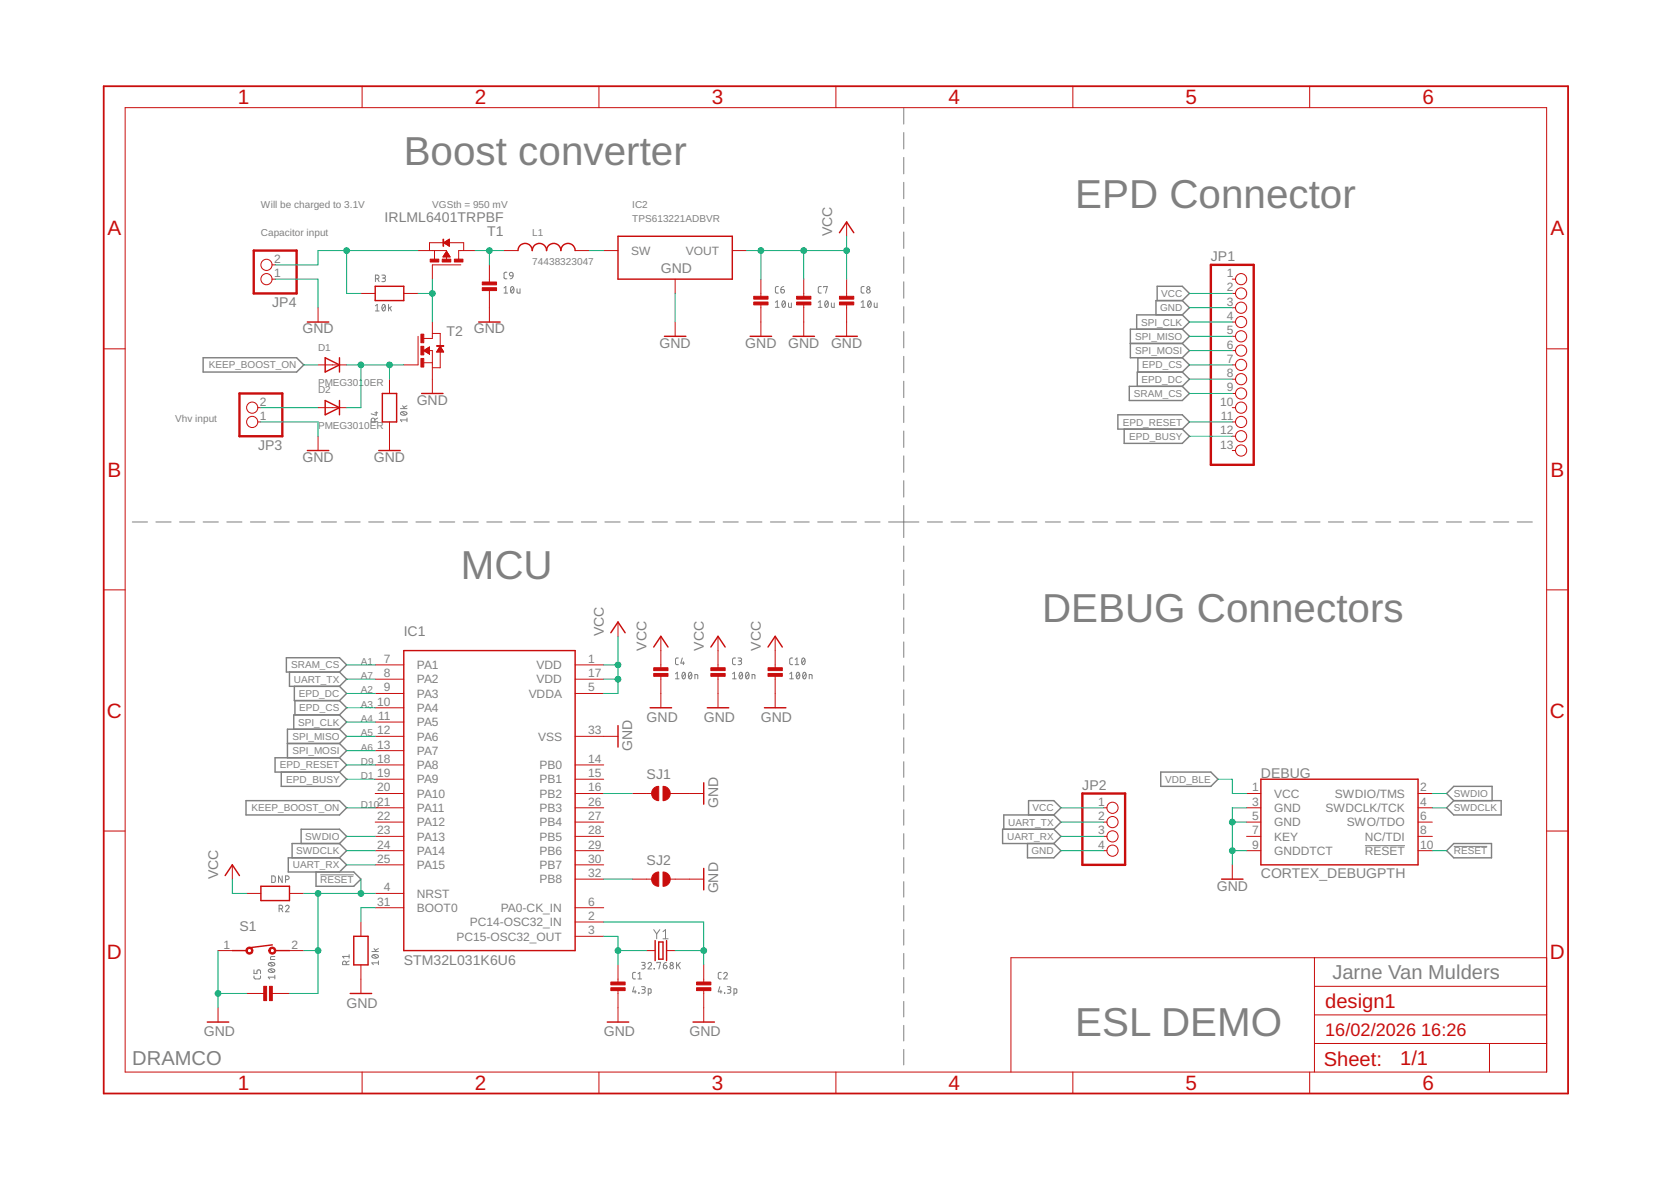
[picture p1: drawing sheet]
<svg xmlns="http://www.w3.org/2000/svg" width="297mm" height="210mm" viewBox="0 0 297 210" stroke-linecap="round" stroke-linejoin="round" font-family="sans-serif">
<g fill="none" stroke="#808080" stroke-width=".18">
<path d="M160.7 19.1v3M160.7 23.6v2.9M160.7 28v2.9M160.7 32.4v2.9M160.7 36.8v2.9M66.7 49.6l.6-.2v-.4l-.6-.1v1.2M66.7 54.4l.4-.3v1.2M66.7 55.3h.7M67.1 49.6l.3 .5M67.9 48.9h.5l.1 .2v.2l-.5 .1M68 54.2l.1-.1a.62 .62 0 0 1 .4 .6 .62 .62 0 0 1-.3 .6 .72 .72 0 0 1-.2-1.1zM68.2 49.4l.3 .1v.5l-.6 .1"/>
<path d="M68.5 54.4l-.6 .6M69.1 54.1v1.2M69.3 54.7l.3 .6M69.6 54.5l-.5 .4M89.6 51.2l.3-.3v1.2M89.6 52.1h.6M90.1 48.4h-.4l-.1 .2 .1 .9 .4 .1M90.6 48.6l.2-.2 .3 .1 .1 .5h-.5l-.1-.1zM90.9 51l.2-.1a.69 .69 0 0 1 0 1.2 .72 .72 0 0 1-.2-1.1zM91.2 49l-.2 .5-.3 .1M91.3 51.2l-.5 .6M91.9 51.3v.7l.2 .1h.3v-.8"/>
<path d="M137.8 53.7l.4-.2v1.1M137.8 54.6h.7M138.4 50.9l-.4 .1-.2 .2 .1 .7 .5 .2M138.8 51.5h.4a.32 .32 0 0 1 .3 .3 .32 .32 0 0 1-.4 .3 .32 .32 0 0 1-.3-.3zM139.1 53.6l.1-.1a.61 .61 0 0 1 .5 .5 .61 .61 0 0 1-.4 .6 .74 .74 0 0 1-.2-1zM139.3 50.9a.51 .51 0 0 0-.5 .6M139.6 53.7l-.6 .7M140.2 53.8v.7l.2 .1h.3v-.8M145.5 54.6h.6M145.5 53.7l.3-.2v1.1M146 50.9l-.4 .1-.1 .2v.7l.5 .2M146.4 51.1v-.2h.7l-.4 1.2"/>
<path d="M146.7 53.6l.1-.1a.61 .61 0 0 1 .5 .5 .61 .61 0 0 1-.4 .6 .7 .7 0 0 1-.2-1zM147.2 53.7l-.5 .7M147.8 53.8v.7l.2 .1h.3v-.8M153.1 54.6h.6M153.1 53.7l.3-.2v1.1M153.6 50.9l-.4 .1-.1 .2v.7l.5 .2M154.4 53.6l.1-.1a.61 .61 0 0 1 .4 .5 .61 .61 0 0 1-.3 .6 .7 .7 0 0 1-.2-1zM154.8 53.7l-.5 .7M155.4 53.8v.7l.2 .1h.3v-.8M160.7 41.2v3M160.7 45.7v2.9M160.7 50.1v2.9"/>
<path d="M160.7 54.5v2.9M160.7 58.9v2.9M66.6 75l-.1-.6h-.4l-.1 .6h1.1M66.6 73.4h.5M66.9 73.2v.6l-.9-.2M67.1 74.3l-.5 .3M71.2 72.6h1.1M71.3 73.3a.65 .65 0 0 1 1 .3 .63 .63 0 0 1-.6 .2 .63 .63 0 0 1-.5-.4zM71.4 73.2l.7 .5M71.6 72.1l.4 .5M72.3 74.6h-1.1l.2 .4M72.3 74.3v.7"/>
<path d="M72.3 72.1l-.5 .3M160.7 63.3v3M160.7 67.8v2.9M160.7 72.2v2.9M160.7 76.6v2.9M23.5 92.8h2.7M27.7 92.8h2.7M31.9 92.8h2.7M36.1 92.8h2.7M40.3 92.8h2.7M44.5 92.8h2.7M48.7 92.8h2.7"/>
<path d="M52.9 92.8h2.7M57.1 92.8h2.7M61.3 92.8h2.7M65.5 92.8h2.7M69.7 92.8h2.7M73.9 92.8h2.7M78.1 92.8h2.7M82.3 92.8h2.7M86.5 92.8h2.7M90.7 92.8h2.7M94.9 92.8h2.7M99.1 92.8h2.7"/>
<path d="M103.3 92.8h2.7M107.5 92.8h2.7M111.7 92.8h2.7M115.9 92.8h2.7M120.1 92.8h2.8M124.3 92.8h2.7M128.5 92.8h2.7M132.7 92.8h2.7M136.9 92.8h2.7M141.1 92.8h2.7M145.4 92.8h2.6M149.5 92.8h2.8"/>
<path d="M153.8 92.8h2.6M157.9 92.8h5.4M160.7 81v2.9M160.7 85.4v2.9M160.7 89.9v5.6M160.7 97v2.8M164.8 92.8h2.7M169 92.8h2.7M173.2 92.8h2.7M177.4 92.8h2.7M181.6 92.8h2.7M185.8 92.8h2.7"/>
<path d="M190 92.8h2.7M194.2 92.8h2.7M198.4 92.8h2.7M202.6 92.8h2.7M206.8 92.8h2.7M211 92.8h2.7M215.2 92.8h2.7M219.4 92.8h2.7M223.6 92.8h2.7M227.8 92.8h2.6M231.9 92.8h2.8M236.1 92.8h2.7"/>
<path d="M240.3 92.8h2.7M244.5 92.8h2.7M248.7 92.8h2.7M252.9 92.8h2.7M257.1 92.8h2.7M261.3 92.8h2.7M265.5 92.8h2.7M269.7 92.8h2.7M120.1 119.8l.3-.3v1.1M120.6 116.9l-.4 .1-.1 .2v.8l.1 .1h.4M121.3 116.9l-.3 1h.7M121.4 119.5h.1a.69 .69 0 0 1 0 1.1 .72 .72 0 0 1-.1-1.1z"/>
<path d="M121.5 117.6v.5M121.8 119.8l-.5 .6M122.5 119.6l.2-.1a.69 .69 0 0 1 0 1.1 .72 .72 0 0 1-.2-1zM122.9 119.8l-.5 .6M130.2 119.8l.4-.3v1.1M130.7 116.9l-.3 .1-.2 .2v.8l.2 .1h.3M131.2 116.9h.4l.2 .3-.1 .3h-.4M131.5 119.6l.2-.1a.69 .69 0 0 1 0 1.1 .74 .74 0 0 1-.2-1zM131.5 117.5l.3 .1v.3l-.1 .2h-.5M132 119.8l-.6 .6M132.7 119.6l.1-.1a.69 .69 0 0 1 0 1.1 .74 .74 0 0 1-.1-1zM133.1 119.8l-.5 .6"/>
<path d="M140.4 119.8l.3-.3v1.1M140.9 116.9l-.4 .1-.1 .2v.8l.1 .1h.4M141.4 118.1h.6M141.4 117.2l.3-.3v1.2M141.7 119.6l.1-.1a.6 .6 0 0 1 .4 .6 .6 .6 0 0 1-.4 .5l-.3-.5zM142.1 119.8l-.5 .6M142.6 117l.2-.1a.71 .71 0 0 1 0 1.2 .75 .75 0 0 1-.2-1.1zM142.8 119.6l.1-.1a.6 .6 0 0 1 .4 .6 .6 .6 0 0 1-.4 .5l-.2-.5zM143.1 117.2l-.5 .7M143.3 119.8l-.6 .6M160.7 101.3v2.8M160.7 105.6v2.7"/>
<path d="M160.7 109.8v2.8M160.7 114.1v2.7M160.7 118.3v2.8M120.1 120.6h.6M123.5 120.6v-.7l.5 .1v.6M130.2 120.6h.7M133.7 120.6v-.7l.5 .1v.6M140.4 120.6h.6M143.8 120.6v-.7l.5 .1 .1 .6M160.7 122.6v2.8M160.7 126.9v2.7M160.7 131.1v2.8"/>
<path d="M160.7 135.4v2.8M160.7 139.6v2.8M48.3 155.7h.4l.2 .2v.8l-.2 .1h-.4zM50.2 155.7v1.1l-.7-1.1v1.1M50.8 156.3l.5-.1 .1-.3-.2-.2h-.4v1.1M56.9 155.5h6M160.7 143.9v2.8M160.7 148.2v2.7M160.7 152.4v2.8M160.7 156.7v2.7M242.6 150.3h7.1M258.4 150.4h6"/>
<path d="M45.1 173.5l.1 .4 .2 .1h.8l.1-.5M45.1 172.4v.6h.6v-.4a.32 .32 0 0 1 .3-.2 .32 .32 0 0 1 .3 .2v.4M47.8 172.3a.63 .63 0 0 1 1 .3 .63 .63 0 0 1-.6 .3 .63 .63 0 0 1-.5-.5zM47.8 171.2a.63 .63 0 0 1 1 .3 .63 .63 0 0 1-.6 .2 .63 .63 0 0 1-.5-.4zM47.9 172.3l.7 .5M47.9 171.1l.7 .5M48.9 170h-.7l-.1 .2v.3h.8M48.9 173.7h-1.2l.2 .3M48.9 173.3v.7M49.6 161.5l.6-.1v-.3l-.1-.2h-.5v1.2M50 161.5l.3 .6M50.8 161.1a.32 .32 0 0 1 .4-.2 .32 .32 0 0 1 .1 .5l-.5 .7h.6"/>
<path d="M61.6 171.4l-.2-.5h-.4l-.1 .5h1.2M62.1 170.8l-.5 .2M62.1 170h-1.2l.3 .3M62.1 169.7v.6M66.1 169.1h1.2M66.2 169.8a.63 .63 0 0 1 1 .3 .63 .63 0 0 1-.6 .2 .63 .63 0 0 1-.5-.4zM66.4 169.7l.6 .5M66.5 168.6l.4 .5M67.3 171.1h-1.2l.3 .3M67.3 170.8v.6M67.3 168.6l-.6 .3M112.7 175.4l-.2 .9h.6"/>
<path d="M112.9 176v.5M113 172.8h-.4l-.1 .3v.8l.5 .1M113.4 174h.6M113.4 173.1l.3-.3v1.2M113.5 176.5h.1zM114 171l.5 .1 .2 .1-.1 .3-.4 .1M114 175.4h.6l.1 .2-.1 .3h-.4M114.4 171.6l.2 .1 .1 .3-.2 .2h-.5M114.4 175.9l.2 .1v.4l-.6 .1M115.2 171.3a.32 .32 0 0 1 .4-.2 .32 .32 0 0 1 .1 .5l-.5 .6h.6M115.2 176.5l.5-.1v-.6l-.5-.1v1.2M116.2 165.2l.5 .8"/>
<path d="M116.3 172.1v.1zM116.7 166v.9M116.8 171.2v-.2h.6l-.3 1.2M117.3 165.2l-.6 .8M117.9 165.6l.4-.4v1.7M117.9 166.9h.9M117.9 171.6h.4a.33 .33 0 0 1 .3 .3 .33 .33 0 0 1-.4 .3 .33 .33 0 0 1-.3-.3zM118.4 171a.54 .54 0 0 0-.5 .6M120.3 171v1.2M120.5 171.5l.4 .7M120.9 171l-.6 .7M128 175.4l-.3 .9h.6"/>
<path d="M128.1 176v.5M128.2 172.8h-.4l-.1 .3v.7l.1 .2h.4M128.7 173.1a.32 .32 0 0 1 .4-.3 .32 .32 0 0 1 .1 .5l-.5 .7h.6M128.8 176.5h.1M129.3 175.4h.5l.1 .2-.1 .3h-.4M129.6 175.9l.3 .1v.3l-.1 .2h-.5M130.5 176.5l.5-.1-.1-.6-.4-.1v1.2M160.7 161v2.7M160.7 165.2v2.8M160.7 169.5v2.7M160.7 173.7v2.8M160.7 178v2.7"/>
<path d="M160.7 182.2v2.8M160.7 186.5v2.8"/>
<circle cx="154.4" cy="51.2" r=".26"/>
<circle cx="154.4" cy="51.8" r=".33"/>
<circle cx="119.4" cy="171.3" r=".26"/>
<circle cx="119.4" cy="171.9" r=".33"/>
</g>
<g fill="none" stroke="#808080" stroke-width=".25">
<path d="M205.7 53.4v-2.5h4.5l1.2 1.3-1.2 1.2M210.2 53.4l1.2 1.3-1.2 1.3M210.2 56h-8.1v2.5M210.2 53.4h-4.7v2.6M210.2 56l1.2 1.2-1.2 1.3M210.2 58.5h-9.3v5.1h9.3M210.2 58.5l1.2 1.3-1.2 1.2M36.1 63.6h16.6l1.3 1.3-1.3 1.2h-16.6zM198.7 73.7h11.5l1.2 1.3-1.2 1.3h-11.5zM199.8 76.3v2.5h10.4l1.2-1.3-1.2-1.2M200.7 68.7h9.5l1.2 1.2-1.2 1.3h-9.5zM200.9 61h9.3"/>
<path d="M202.3 63.6v2.5M210.2 61l1.2 1.3-1.2 1.3M210.2 66.1h-8v2.6M210.2 63.6l1.2 1.3-1.2 1.2M210.2 66.1l1.2 1.3-1.2 1.3M50.9 116.9h9.4l1.3 1.3-1.3 1.2h-9.4zM51.5 119.4v2.6h8.8M60.3 119.4l1.3 1.3-1.3 1.3M50 137.2v2.6h10.3l1.3-1.3-1.3-1.3M51.1 132.1h9.2M52.3 122v2.5h8M52.4 124.5v2.6"/>
<path d="M60.3 127.1l1.3 1.2-1.3 1.3M60.3 129.6h-9.2v5.1M60.3 127.1h-8.1v2.5M60.3 129.6l1.3 1.3-1.3 1.2M60.3 132.1l1.3 1.3-1.3 1.3M60.3 134.7h-11.4v2.5h11.4M60.3 134.7l1.3 1.3-1.3 1.2M60.3 124.5l1.3 1.3-1.3 1.3M60.3 122l1.3 1.3-1.3 1.2M206.3 137.2h8.9l1.3 1.3-1.3 1.3h-8.9zM43.7 142.3h16.6l1.3 1.3-1.3 1.2h-16.6zM53.5 149.9v-2.5h6.8l1.3 1.3-1.3 1.2"/>
<path d="M60.3 152.5h-9.1v2.5h11.7l1.3 1.3-1.3 1.2h-6.7v-2.5M60.3 149.9h-8.4v2.6M60.3 152.5l1.3 1.2-1.3 1.3M60.3 149.9l1.3 1.3-1.3 1.3M182.6 149.9v2.6h4.7l1.3-1.3-1.3-1.3M182.8 144.8v-2.5h4.5l1.3 1.3-1.3 1.2M187.3 147.4h-9.1v2.5h9.1M187.3 147.4l1.3 1.3-1.3 1.2M187.3 144.8h-8.9v2.6M187.3 144.8l1.3 1.3-1.3 1.3M257.2 151.2l1.2-1.3h6.7v2.6h-6.7zM258.4 142.3l-1.2-1.3 1.2-1.2h6.8v2.5"/>
<path d="M258.4 142.3h8.4v2.5h-8.4l-1.2-1.2z"/>
</g>
<g fill="none" stroke="#c90d0c" stroke-width=".25">
<path d="M54.6 57.2h3.8M66.7 50.9h5.1v2.5h-5.1zM85.1 57.2h3.8M92.1 44.5a1.27 1.27 0 0 1 1.2-1.2 1.27 1.27 0 0 1 1.3 1.2 1.27 1.27 0 0 1 1.3-1.2 1.27 1.27 0 0 1 1.3 1.2 1.27 1.27 0 0 1 1.2-1.2 1.27 1.27 0 0 1 1.3 1.2 1.27 1.27 0 0 1 1.3-1.2 1.27 1.27 0 0 1 1.2 1.2M109.9 42h20.3v7.6h-20.3zM118.1 59.8h3.8M133.3 59.8h3.9M141 59.8h3.8M148.6 59.8h3.8M149.2 41.4l1.3-1.9 1.3 1.9M57.8 63.6l2.5 1.3-2.5 1.2zM57.8 71.2l2.5 1.3-2.5 1.2z"/>
<path d="M60.3 63.6v2.5M60.3 71.2v2.5M68 69.9h2.5v5.1h-2.5zM75 69.9h3.7M54.6 80.1h3.8M67.3 80.1h3.8M71.8 115.6h30.4v53.4h-30.4zM108.6 112.5l1.3-1.9 1.2 1.9M116.2 115l1.3-1.9 1.2 1.9M126.4 115l1.2-1.9 1.3 1.9M136.5 115l1.3-1.9 1.3 1.9M109.9 129v3.8"/>
<path d="M115.6 125.8h3.8M125.1 139.1v3.8M125.7 125.8h3.8M135.9 125.8h3.8M224.1 138.5h28v15.2h-28zM40 155.6l1.3-1.9 1.3 1.9M46.4 157.5h5.1v2.6h-5.1zM125.1 154.3v3.9M217.1 156.3h3.9M41.3 169h2.5M48.4 167.9l-4.1 .5M48.9 169h2.6"/>
<path d="M62.3 176.6h3.8M62.9 166.4h2.5v5.1h-2.5zM116.5 167.2v3.5M117.1 167.4h.8v3.1h-.8zM118.5 167.2v3.5M36.9 181.7h3.8M107.9 181.7h3.9M123.2 181.7h3.8"/>
</g>
<g fill="none" stroke="#c90d0c" stroke-width=".18">
<path d="M22.2 19.1h252.7v171.4h-252.7zM64.4 15.3v3.8M106.5 15.3v3.8M148.6 15.3v3.8M190.7 15.3v3.8M232.8 15.3v3.8M150.5 39.5v2.5M48.3 49.6h.6M48.3 47.1h.6M56.5 54.7v2.5M64.2 52.2h2.5M71.8 52.2h2.5"/>
<path d="M74.3 59.8v5.1h-2.5M74.3 44.5h5.1v1.7M76.9 57.2v3h-1.6M76.9 59.3h1.4v2.3M77.2 44.5v1.6M78.8 45.6h1.2M78.8 45.6h1.1M78.9 43.1h-2.6v1.4M78.9 45.5h1M78.9 43.1l1-.6v1.3zM78.9 45.4h1M78.9 43.1h1"/>
<path d="M79 45.3h.8M79 43.2h.9M79 45.2h.7M79 43h.9M79.1 43.2h.8M79.1 45.1h.6M79.1 43h.8M79.2 43.3h.7M79.2 45h.4M79.2 44.9h.3M79.2 42.9h.7M79.3 44.9h.2"/>
<path d="M79.3 43.4h.6M79.3 44.8h.2M79.4 44.7h.1M79.4 42.8h.5M79.4 44.7l.6 1h-1.3zM79.4 43.5h.5M79.5 42.8h.4M79.5 43.5h.4M79.6 42.7h.3M79.6 43.6h.3M79.7 42.6h.2M79.7 43.7h.2"/>
<path d="M79.8 43.1h2.6v1.4M79.8 42.5h.1M79.8 43.7h.1M81.9 47.1h-5v2.5M84.5 44.5h-3v1.6M87 47.1v3.3M87 51.4v5.8M89.5 44.5h2.6M102.2 44.5h2.6M107.3 44.5h2.6M120 49.6v2.6M120 57.2v2.6"/>
<path d="M130.2 44.5h2.5M135.3 49.6v3.3M135.3 53.9v5.9M142.9 49.6v3.3M142.9 53.9v5.9M150.5 49.6v3.3M150.5 53.9v5.9M219.1 49.6h.5M219.1 52.2h.5M219.1 54.7h.5M219.1 57.2h.5M219.1 59.8h.5"/>
<path d="M18.4 62h3.8M45.8 72.5h.6M45.8 75h.6M56.5 64.9h5.1M56.5 72.5h5.1M56.5 77.5v2.6M69.2 67.4v2.5M69.2 75v5.1M75.3 62.3h1.6v7.6M75.3 64.5h1.6M75.3 62.3l1 .6M75.4 62.3h.9"/>
<path d="M75.4 62.4h.9M75.5 62.4h.8M75.5 62.2h.8M75.6 62.1h.7M75.7 62.5h.6M75.8 62h.5M75.8 62.6h.5M75.9 62.7h.4M75.9 62h.4M76 61.9h.3M76 62.7h.3M76.1 61.8h.2"/>
<path d="M76.1 62.8h.2M76.2 61.7h.1M76.2 62.9h.1M76.3 62.9h.1M76.3 61.7h.1M76.3 61.7v1.2M76.3 61.7l-1 .6M77.6 62.5h1.2M77.7 62.4h1.1M77.8 62.3h.9M77.9 62.2h.7M77.9 62.1h.7"/>
<path d="M77.9 62h.6M78 62h.5M78 61.9h.5M78.1 61.8h.3M78.1 61.7h.3M78.1 61.7h.2M78.2 61.6h.1M78.3 62.6v2.8h-1.4M78.3 61.6l.6 1h-1.3zM219.1 62.3h.5M219.1 64.9h.5M219.1 67.4h.5"/>
<path d="M219.1 69.9h.5M219.1 72.5h.5M219.1 75h.5M219.1 77.5h.5M274.9 62h3.8M219.1 80.1h.5M18.4 104.8h3.8M66.7 118.2h5.1M102.2 118.2h5.1M109.9 110.6v2.5M117.5 113.1v5.8M117.5 120v5.8"/>
<path d="M127.6 113.1v5.8M127.6 120v5.8M137.8 113.1v5.8M137.8 120v5.8M274.9 104.8h3.8M66.7 120.7h5.1M66.7 123.3h5.1M66.7 125.8h5.1M66.7 128.3h5.1M66.7 130.9h5.1M66.7 136h5.1M66.7 138.5h5.1"/>
<path d="M66.7 133.4h5.1M102.2 120.7h5.1M102.2 123.3h5.1M102.2 130.9h7.7M102.2 136h5.1M102.2 138.5h5.1M18.4 147.7h3.8M41.3 153.7v2.6M43.8 158.8h2.6M51.5 158.8h2.5M66.7 141h5.1M66.7 148.7h5.1"/>
<path d="M66.7 153.7h5.1M66.7 143.6h5.1M66.7 151.2h5.1M66.7 158.8h5.1M66.7 146.1h5.1M102.2 141h5.1M102.2 148.7h5.1M102.2 153.7h5.1M102.2 143.6h5.1M102.2 151.2h5.1M102.2 146.1h5.1M102.2 156.3h5.1"/>
<path d="M112.4 141h3.4M112.4 156.3h3.4M119.1 141h6M119.1 156.3h6M196.2 148.7h.6M196.2 143.6h.6M196.2 151.2h.6M196.2 146.1h.6M219.1 153.7v2.6M221.6 141h2.5M221.6 148.7h2.5M221.6 143.6h2.5"/>
<path d="M221.6 151.2h2.5M221.6 146.1h2.5M252.1 141h2.5M252.1 148.7h2.5M252.1 143.6h2.5M252.1 151.2h2.5M252.1 146.1h2.5M274.9 147.7h3.8M38.8 169h2.5M38.8 179.1v2.6M43.8 176.6h3.3M48.2 176.6h3.3"/>
<path d="M51.5 169h2.5M64.2 163.9v2.5M64.2 171.5v5.1M66.7 161.3h5.1M102.2 161.3h5.1M102.2 163.9h5.1M102.2 166.4h5.1M109.9 171.5v3.3M109.9 175.8v5.9M114.9 169h1.6M118.5 169h1.5M125.1 171.5v3.3"/>
<path d="M125.1 175.8v5.9M233.7 170.2v20.3M233.7 175.3h41.2M274.9 170.2h-95.2v20.3M64.4 190.5v3.9M106.5 190.5v3.9M148.6 190.5v3.9M190.7 190.5v3.9M232.8 190.5v3.9M233.7 185.5h41.2M233.7 180.4h41.2M264.8 185.5v5"/>
<circle cx="47.4" cy="47.1" r=".99"/>
<circle cx="47.4" cy="49.6" r=".99"/>
<circle cx="220.6" cy="52.2" r=".99"/>
<circle cx="220.6" cy="57.2" r=".99"/>
<circle cx="220.6" cy="49.6" r=".99"/>
<circle cx="220.6" cy="54.7" r=".99"/>
<circle cx="220.6" cy="59.8" r=".99"/>
<circle cx="44.8" cy="75" r=".99"/>
<circle cx="44.8" cy="72.5" r=".99"/>
<circle cx="220.6" cy="75" r=".99"/>
<circle cx="220.6" cy="64.9" r=".99"/>
<circle cx="220.6" cy="67.4" r=".99"/>
<circle cx="220.6" cy="69.9" r=".99"/>
<circle cx="220.6" cy="72.5" r=".99"/>
<circle cx="220.6" cy="77.5" r=".99"/>
<circle cx="220.6" cy="62.3" r=".99"/>
<circle cx="220.6" cy="80.1" r=".99"/>
<circle cx="197.8" cy="148.7" r=".99"/>
<circle cx="197.8" cy="146.1" r=".99"/>
<circle cx="197.8" cy="151.2" r=".99"/>
<circle cx="197.8" cy="143.6" r=".99"/>
</g>
<g fill="#c90d0c" stroke="#c90d0c" stroke-width=".18">
<path d="M108.6 175.6h2.5v.5h-2.5z"/>
<path d="M108.6 174.5h2.5v.5h-2.5z"/>
<path d="M123.8 175.6h2.6v.5h-2.6z"/>
<path d="M123.8 174.5h2.6v.5h-2.6z"/>
<path d="M116.2 119.7h2.5v.5h-2.5z"/>
<path d="M116.2 118.7h2.5v.5h-2.5z"/>
<path d="M47.9 175.3h.5v2.5h-.5z"/>
<path d="M46.9 175.3h.5v2.5h-.5z"/>
<path d="M134 53.7h2.5v.5h-2.5z"/>
<path d="M134 52.7h2.5v.5h-2.5z"/>
<path d="M141.6 53.7h2.5v.5h-2.5z"/>
<path d="M141.6 52.7h2.5v.5h-2.5z"/>
<path d="M149.2 53.7h2.6v.5h-2.6z"/>
<path d="M149.2 52.7h2.6v.5h-2.6z"/>
<path d="M80.8 46.1h1.5v.5h-1.5z"/>
<path d="M78.6 46.1h1.5v.5h-1.5z"/>
<path d="M76.5 46.1h1.5v.5h-1.5z"/>
<path d="M78.7 42.5h.2v1.3h-.2z"/>
<path d="M85.7 51.1h2.6v.5h-2.6z"/>
<path d="M85.7 50.1h2.6v.5h-2.6z"/>
<path d="M74.8 59.4h.5v1.5h-.5z"/>
<path d="M74.8 61.6h.5v1.5h-.5z"/>
<path d="M74.8 63.7h.5v1.5h-.5z"/>
<path d="M77.6 61.4h1.3v.2h-1.3z"/>
<path d="M126.4 119.7h2.5v.5h-2.5z"/>
<path d="M126.4 118.7h2.5v.5h-2.5z"/>
<path d="M136.5 119.7h2.6v.5h-2.6z"/>
<path d="M136.5 118.7h2.6v.5h-2.6z"/>
</g>
<g fill="#c90d0c" stroke="#c90d0c" stroke-width=".18">
<path d="M117.9 139.8a1.27 1.27 0 0 1 1.2 1.2 1.27 1.27 0 0 1-1.2 1.3z" fill-rule="evenodd"/>
<path d="M116.1 140.2l.5-.4h.5v2.5a1.27 1.27 0 0 1-1.2-.7 1.27 1.27 0 0 1 .2-1.4z" fill-rule="evenodd"/>
<path d="M117.9 155a1.27 1.27 0 0 1 1.2 1.3 1.27 1.27 0 0 1-1.2 1.2z" fill-rule="evenodd"/>
<path d="M116.1 155.4l.5-.3 .5-.1v2.5a1.27 1.27 0 0 1-1.2-.7 1.27 1.27 0 0 1 .2-1.4z" fill-rule="evenodd"/>
<path d="M48 168.5a.63 .63 0 0 1 1 .2 .63 .63 0 0 1-.4 .9 .63 .63 0 0 1-.8-.6h.2a.38 .38 0 0 1 .6-.4 .38 .38 0 0 1 .1 .7 .38 .38 0 0 1-.7-.2v-.1h-.2z" fill-rule="evenodd"/>
<path d="M43.9 168.5a.63 .63 0 0 1 1 .2 .63 .63 0 0 1-.4 .9 .63 .63 0 0 1-.8-.6h.3a.38 .38 0 0 1 .5-.4 .38 .38 0 0 1 .1 .7 .38 .38 0 0 1-.6-.2v-.1h-.3z" fill-rule="evenodd"/>
</g>
<path d="M45.1 44.5h7.6v7.7h-7.6zM215.2 47.1h7.7v35.5h-7.7zM42.6 69.9h7.6v7.6h-7.6zM192.4 141h7.6v12.7h-7.6z" fill="none" stroke="#c90d0c" stroke-width=".42"/>
<path d="M18.4 15.3h260.3v179.1h-260.3z" fill="none" stroke="#c90d0c" stroke-width=".32"/>
<g fill="none" stroke="#0dab76" stroke-width=".18">
<path d="M48.9 49.6h7.6v5.1M61.6 44.5v7.7h2.6M74.3 44.5h-17.8v2.6h-7.6M74.3 52.2h2.6M76.9 49.6v7.6M84.5 44.5h5M87 44.5v2.6M104.8 44.5h2.5M120 52.2v5M132.7 44.5h17.8M135.3 44.5v5.1M142.9 44.5v5.1"/>
<path d="M150.5 42v7.6M211.4 54.7h7.7M211.4 52.2h7.7M211.4 57.2h7.7M211.4 59.8h7.7M46.4 75h10.1v2.5M46.4 72.5h10.1M54 64.9h2.5M61.6 64.9h10.2M64.2 64.9v7.6h-2.6M69.2 64.9v2.5M211.4 75h7.7"/>
<path d="M211.4 69.9h7.7M211.4 62.3h7.7M211.4 64.9h7.7M211.4 77.5h7.7M211.4 67.4h7.7M61.6 118.2h5.1M107.3 118.2h2.6M109.9 113.1v10.2h-2.6M61.6 120.7h5.1M61.6 123.3h5.1M61.6 128.3h5.1M61.6 130.9h5.1"/>
<path d="M61.6 133.4h5.1M61.6 138.5h5.1M61.6 136h5.1M61.6 125.8h5.1M107.3 120.7h2.6M216.5 138.5h2.6v2.5h2.5M41.3 156.3v2.5h2.5M54 158.8h12.7M56.5 158.8v17.8h-5M61.6 143.6h5.1M61.6 151.2h5.1M61.6 153.7h5.1"/>
<path d="M61.6 148.7h5.1M64.2 156.3v2.5M107.3 141h5.1M107.3 156.3h5.1M188.6 143.6h7.6M188.6 146.1h7.6M188.6 151.2h7.6M188.6 148.7h7.6M219.1 146.1h2.5M219.1 151.2h2.5M221.6 143.6h-2.5v10.1M254.6 143.6h2.6"/>
<path d="M254.6 151.2h2.6M254.6 141h2.6M38.8 169v10.1M38.8 176.6h5M54 169h2.5M66.7 161.3h-2.5v2.6M107.3 163.9h17.8v7.6M107.3 166.4h2.6v5.1M109.9 169h5M120 169h5.1"/>
</g>
<g fill="#0dab76" stroke="#0dab76" stroke-width=".18">
<circle cx="38.8" cy="176.6" r=".51"/>
<circle cx="219.1" cy="146.1" r=".51"/>
<circle cx="219.1" cy="151.2" r=".51"/>
<circle cx="125.1" cy="169" r=".51"/>
<circle cx="109.9" cy="169" r=".51"/>
<circle cx="109.9" cy="120.7" r=".51"/>
<circle cx="109.9" cy="118.2" r=".51"/>
<circle cx="135.3" cy="44.5" r=".51"/>
<circle cx="142.9" cy="44.5" r=".51"/>
<circle cx="150.5" cy="44.5" r=".51"/>
<circle cx="64.2" cy="158.8" r=".51"/>
<circle cx="56.5" cy="169" r=".51"/>
<circle cx="56.5" cy="158.8" r=".51"/>
<circle cx="87" cy="44.5" r=".51"/>
<circle cx="64.2" cy="64.9" r=".51"/>
<circle cx="69.2" cy="64.9" r=".51"/>
<circle cx="76.9" cy="52.2" r=".51"/>
<circle cx="61.6" cy="44.5" r=".51"/>
</g>
<g font-size="7.2" fill="#808080">
<text x="71.8" y="29.3">Boost converter</text>
<text x="191.1" y="36.9">EPD Connector</text>
<text x="81.9" y="102.9">MCU</text>
<text x="185.3" y="110.6">DEBUG Connectors</text>
<text x="191.1" y="184.2">ESL DEMO</text>
</g>
<g font-size="3.7" fill="#c90d0c">
<text x="42.3" y="18.5">1</text>
<text x="84.4" y="18.5">2</text>
<text x="126.5" y="18.5">3</text>
<text x="168.6" y="18.5">4</text>
<text x="210.7" y="18.5">5</text>
<text x="252.9" y="18.5">6</text>
<text x="19.1" y="41.9">A</text>
<text x="275.6" y="41.9">A</text>
<text x="19.1" y="84.7">B</text>
<text x="275.6" y="84.7">B</text>
<text x="19" y="127.6">C</text>
<text x="275.5" y="127.6">C</text>
<text x="19" y="170.4">D</text>
<text x="275.5" y="170.4">D</text>
<text x="42.3" y="193.7">1</text>
<text x="84.4" y="193.7">2</text>
<text x="126.5" y="193.7">3</text>
<text x="168.6" y="193.7">4</text>
<text x="210.7" y="193.7">5</text>
<text x="252.9" y="193.7">6</text>
</g>
<g font-size="3.6" fill="#c90d0c">
<text x="235.6" y="179.1">design1</text>
<text x="235.3" y="189.4">Sheet:</text>
<text x="248.9" y="189.3">1/1</text>
</g>
<g font-size="3.6" fill="#808080">
<text x="236.8" y="174">Jarne Van Mulders</text>
<text x="23.5" y="189.3">DRAMCO</text>
</g>
<g font-size="3.2" fill="#c90d0c">
<text x="235.6" y="184.2">16/02/2026</text>
<text x="252.6" y="184.2">16:26</text>
</g>
<g font-size="2.5" fill="#808080">
<text x="68.4" y="39.5">IRLML6401TRPBF</text>
<text x="86.6" y="42">T1</text>
<text x="148" y="42" transform="rotate(-90 148 42)">VCC</text>
<text x="215.3" y="46.4">JP1</text>
<text x="117.5" y="48.6">GND</text>
<text x="48.4" y="54.6">JP4</text>
<text x="53.8" y="59.3">GND</text>
<text x="79.4" y="59.8">T2</text>
<text x="84.2" y="59.3">GND</text>
<text x="117.2" y="61.8">GND</text>
<text x="132.5" y="61.8">GND</text>
<text x="140.1" y="61.8">GND</text>
<text x="147.7" y="61.8">GND</text>
<text x="74.1" y="72">GND</text>
<text x="45.9" y="80">JP3</text>
<text x="53.8" y="82.1">GND</text>
<text x="66.5" y="82.1">GND</text>
<text x="71.8" y="113.1">IC1</text>
<text x="107.3" y="113.1" transform="rotate(-90 107.3 113.1)">VCC</text>
<text x="114.9" y="115.6" transform="rotate(-90 114.9 115.6)">VCC</text>
<text x="125.1" y="115.6" transform="rotate(-90 125.1 115.6)">VCC</text>
<text x="135.3" y="115.6" transform="rotate(-90 135.3 115.6)">VCC</text>
<text x="114.9" y="128.3">GND</text>
<text x="125.1" y="128.3">GND</text>
<text x="135.3" y="128.3">GND</text>
<text x="112.4" y="133.4" transform="rotate(-90 112.4 133.4)">GND</text>
<text x="114.9" y="138.5">SJ1</text>
<text x="127.6" y="143.6" transform="rotate(-90 127.6 143.6)">GND</text>
<text x="192.4" y="140.4">JP2</text>
<text x="224.1" y="138.2">DEBUG</text>
<text x="114.9" y="153.7">SJ2</text>
<text x="38.8" y="156.3" transform="rotate(-90 38.8 156.3)">VCC</text>
<text x="127.6" y="158.8" transform="rotate(-90 127.6 158.8)">GND</text>
<text x="216.3" y="158.3">GND</text>
<text x="224.1" y="156">CORTEX_DEBUGPTH</text>
<text x="42.6" y="165.4">S1</text>
<text x="71.8" y="171.5">STM32L031K6U6</text>
<text x="61.6" y="179.1">GND</text>
<text x="36.2" y="184.2">GND</text>
<text x="107.3" y="184.2">GND</text>
<text x="122.6" y="184.2">GND</text>
</g>
<g font-size="2.1" fill="#808080">
<text x="48.7" y="46.7">2</text>
<text x="112.2" y="45.3">SW</text>
<text x="121.9" y="45.3">VOUT</text>
<text x="48.7" y="49.3">1</text>
<text x="218.1" y="49.3">1</text>
<text x="218.1" y="51.8">2</text>
<text x="218.1" y="54.3">3</text>
<text x="218.1" y="56.9">4</text>
<text x="218.1" y="59.4">5</text>
<text x="218.1" y="62">6</text>
<text x="218.1" y="64.5">7</text>
<text x="218.1" y="67">8</text>
<text x="218.1" y="69.6">9</text>
<text x="46.2" y="74.6">1</text>
<text x="46.2" y="72.1">2</text>
<text x="216.9" y="72.1">10</text>
<text x="216.9" y="77.2">12</text>
<text x="217" y="74.6">11</text>
<text x="216.9" y="79.7">13</text>
<text x="68.2" y="117.8">7</text>
<text x="74.1" y="118.9">PA1</text>
<text x="95.4" y="118.9">VDD</text>
<text x="104.6" y="117.8">1</text>
<text x="67.1" y="125.4">10</text>
<text x="68.2" y="120.4">8</text>
<text x="68.2" y="122.9">9</text>
<text x="74.1" y="121.5">PA2</text>
<text x="74.1" y="124">PA3</text>
<text x="94" y="124">VDDA</text>
<text x="95.4" y="121.5">VDD</text>
<text x="104.6" y="120.4">17</text>
<text x="104.6" y="122.9">5</text>
<text x="67.1" y="130.5">12</text>
<text x="67.2" y="128">11</text>
<text x="74.1" y="126.6">PA4</text>
<text x="74.1" y="129.1">PA5</text>
<text x="74.1" y="131.6">PA6</text>
<text x="95.7" y="131.6">VSS</text>
<text x="104.6" y="130.5">33</text>
<text x="67.1" y="133.1">13</text>
<text x="67.1" y="135.6">18</text>
<text x="74.1" y="134.2">PA7</text>
<text x="74.1" y="136.7">PA8</text>
<text x="95.9" y="136.7">PB0</text>
<text x="104.6" y="135.6">14</text>
<text x="67.1" y="138.1">19</text>
<text x="67.1" y="140.7">20</text>
<text x="67.1" y="143.2">21</text>
<text x="74.1" y="139.2">PA9</text>
<text x="74.1" y="141.8">PA10</text>
<text x="95.9" y="139.2">PB1</text>
<text x="95.9" y="141.8">PB2</text>
<text x="104.6" y="138.1">15</text>
<text x="104.6" y="143.2">26</text>
<text x="104.6" y="140.7">16</text>
<text x="195.2" y="143.2">1</text>
<text x="222.6" y="140.7">1</text>
<text x="222.6" y="143.2">3</text>
<text x="226.5" y="141.8">VCC</text>
<text x="237.3" y="141.8">SWDIO/TMS</text>
<text x="252.4" y="143.2">4</text>
<text x="252.4" y="140.7">2</text>
<text x="67.1" y="148.3">23</text>
<text x="67.1" y="145.7">22</text>
<text x="74.1" y="149.4">PA13</text>
<text x="74.1" y="144.3">PA11</text>
<text x="74.1" y="146.9">PA12</text>
<text x="95.9" y="144.3">PB3</text>
<text x="95.9" y="146.9">PB4</text>
<text x="95.9" y="149.4">PB5</text>
<text x="104.6" y="145.7">27</text>
<text x="104.6" y="148.3">28</text>
<text x="195.2" y="145.7">2</text>
<text x="195.2" y="148.3">3</text>
<text x="222.6" y="145.7">5</text>
<text x="222.6" y="148.3">7</text>
<text x="226.5" y="144.3">GND</text>
<text x="226.5" y="146.9">GND</text>
<text x="226.5" y="149.4">KEY</text>
<text x="235.6" y="144.3">SWDCLK/TCK</text>
<text x="239.4" y="146.9">SWO/TDO</text>
<text x="242.6" y="149.4">NC/TDI</text>
<text x="252.4" y="148.3">8</text>
<text x="252.4" y="145.7">6</text>
<text x="67.1" y="153.4">25</text>
<text x="67.1" y="150.8">24</text>
<text x="74.1" y="154.5">PA15</text>
<text x="74.1" y="151.9">PA14</text>
<text x="95.9" y="151.9">PB6</text>
<text x="95.9" y="154.5">PB7</text>
<text x="104.6" y="150.8">29</text>
<text x="104.6" y="153.4">30</text>
<text x="104.6" y="155.9">32</text>
<text x="195.2" y="150.8">4</text>
<text x="222.6" y="150.8">9</text>
<text x="226.5" y="151.9">GNDDTCT</text>
<text x="242.6" y="151.9">RESET</text>
<text x="252.4" y="150.8">10</text>
<text x="67.1" y="161">31</text>
<text x="68.2" y="158.4">4</text>
<text x="74.1" y="159.6">NRST</text>
<text x="95.9" y="157">PB8</text>
<text x="104.6" y="161">6</text>
<text x="74.1" y="162.1">BOOT0</text>
<text x="81.1" y="167.2">PC15-OSC32_OUT</text>
<text x="83.5" y="164.6">PC14-OSC32_IN</text>
<text x="89" y="162.1">PA0-CK_IN</text>
<text x="104.6" y="163.5">2</text>
<text x="104.6" y="166.1">3</text>
<text x="39.8" y="168.6">1</text>
<text x="51.8" y="168.6">2</text>
</g>
<g font-size="1.8" fill="#808080">
<text x="46.4" y="42">Capacitor input</text>
<text x="46.4" y="36.9">Will be charged to 3.1V</text>
<text x="76.8" y="36.9">VGSth = 950 mV</text>
<text x="94.6" y="42">L1</text>
<text x="112.4" y="39.5">TPS613221ADBVR</text>
<text x="112.4" y="36.9">IC2</text>
<text x="94.6" y="47.1">74438323047</text>
<text x="206.4" y="52.8">VCC</text>
<text x="202.8" y="57.9">SPI_CLK</text>
<text x="206.2" y="55.3">GND</text>
<text x="37.1" y="65.5">KEEP_BOOST_ON</text>
<text x="56.5" y="62.3">D1</text>
<text x="201.8" y="60.4">SPI_MISO</text>
<text x="201.8" y="62.9">SPI_MOSI</text>
<text x="203" y="65.5">EPD_CS</text>
<text x="56.5" y="68.7">PMEG3010ER</text>
<text x="56.5" y="69.9">D2</text>
<text x="201.6" y="70.6">SRAM_CS</text>
<text x="202.9" y="68">EPD_DC</text>
<text x="31.1" y="75">Vhv input</text>
<text x="56.5" y="76.3">PMEG3010ER</text>
<text x="199.6" y="75.6">EPD_RESET</text>
<text x="200.7" y="78.2">EPD_BUSY</text>
<text x="51.7" y="118.8">SRAM_CS</text>
<text x="64.1" y="118.2">A1</text>
<text x="52.2" y="121.3">UART_TX</text>
<text x="53.1" y="123.9">EPD_DC</text>
<text x="64.1" y="120.7">A7</text>
<text x="64.1" y="123.3">A2</text>
<text x="64.1" y="125.8">A3</text>
<text x="52" y="131.5">SPI_MISO</text>
<text x="53" y="129">SPI_CLK</text>
<text x="53.2" y="126.4">EPD_CS</text>
<text x="64.1" y="128.3">A4</text>
<text x="64.1" y="130.9">A5</text>
<text x="49.7" y="136.6">EPD_RESET</text>
<text x="52" y="134">SPI_MOSI</text>
<text x="64.1" y="133.4">A6</text>
<text x="64.1" y="135.9">D9</text>
<text x="50.9" y="139.1">EPD_BUSY</text>
<text x="64.1" y="138.5">D1</text>
<text x="64.1" y="143.6">D10</text>
<text x="207.1" y="139.1">VDD_BLE</text>
<text x="258.4" y="141.7">SWDIO</text>
<text x="44.7" y="144.2">KEEP_BOOST_ON</text>
<text x="54.2" y="149.3">SWDIO</text>
<text x="179" y="149.3">UART_RX</text>
<text x="179.2" y="146.7">UART_TX</text>
<text x="183.5" y="144.2">VCC</text>
<text x="258.4" y="144.2">SWDCLK</text>
<text x="52" y="154.4">UART_RX</text>
<text x="52.6" y="151.8">SWDCLK</text>
<text x="183.4" y="151.8">GND</text>
<text x="258.4" y="151.8">RESET</text>
<text x="56.9" y="156.9">RESET</text>
</g>
</svg>
